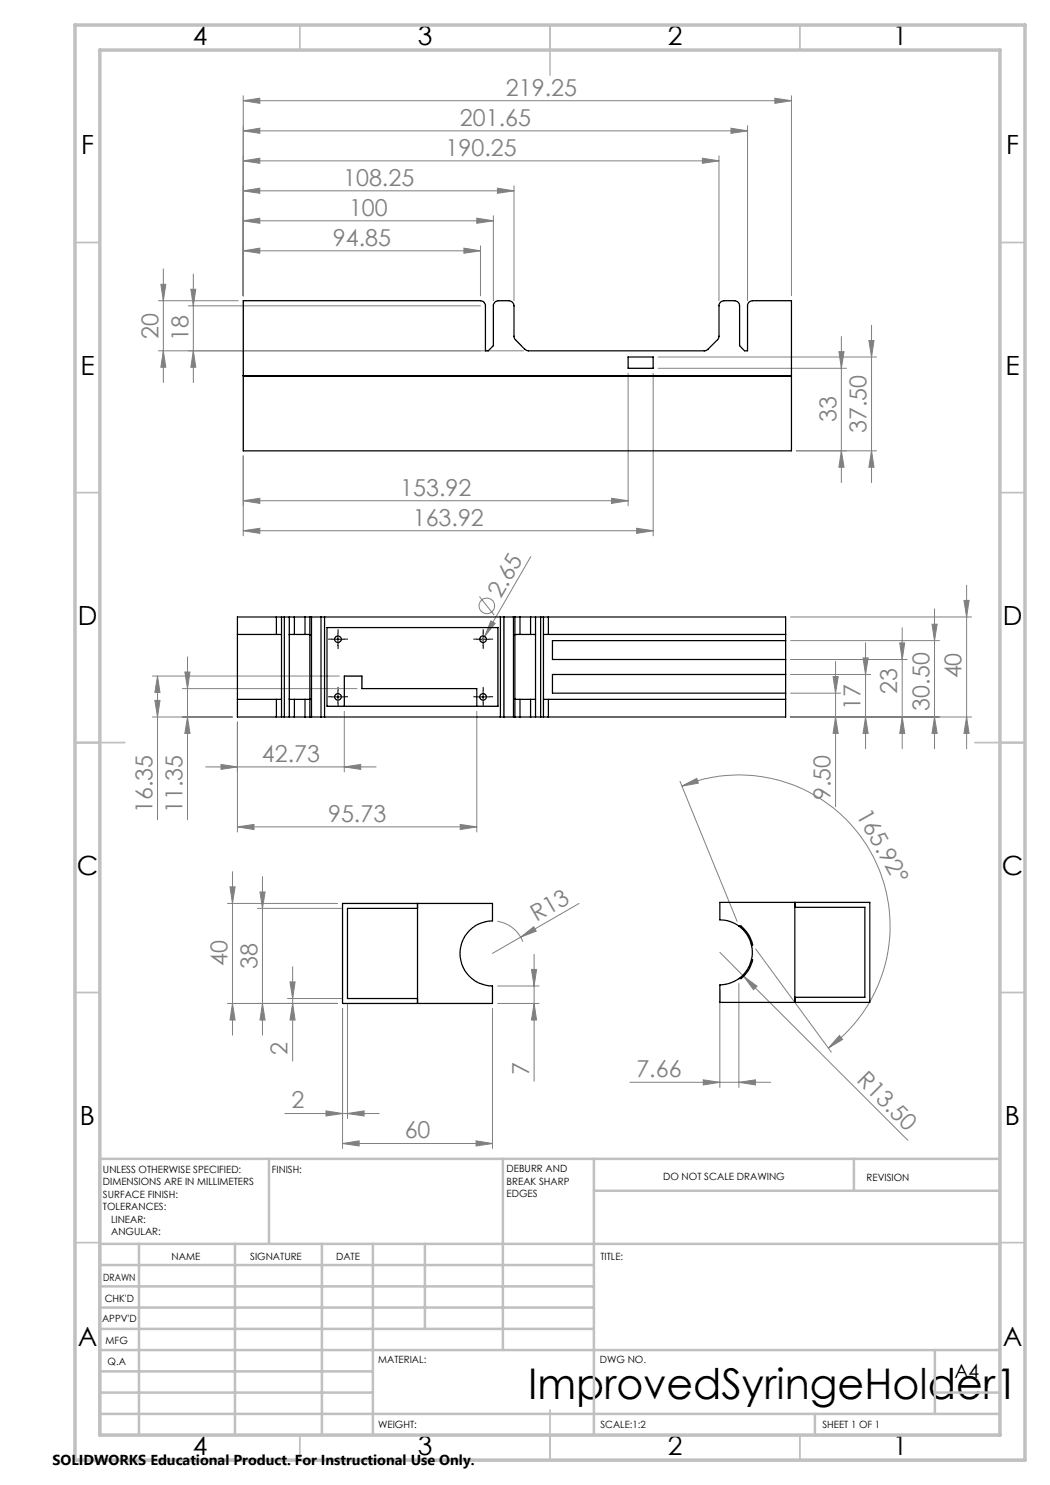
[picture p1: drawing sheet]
<svg xmlns="http://www.w3.org/2000/svg" width="210mm" height="297mm" viewBox="0 0 210 297" stroke-linecap="round" stroke-linejoin="round" font-family="sans-serif">
<g fill="none" stroke="#808080" stroke-width=".2">
<path d="M48.6 19.2v40M155 19.6l3.3 .5-3.3 .6zM158.3 19.2v40M48.6 26.2l3.4-.6v1.1zM48.6 20.1l3.4-.5v1.1zM48.6 26.2h100.9M48.6 20.1h109.7M48.6 38.2l3.4-.6v1.1zM48.6 32.2l3.4-.6v1.1zM48.6 38.2h54.2M48.6 32.2h95.2M99.5 37.6l3.3 .6-3.3 .5z"/>
<path d="M102.8 37.1v23M140.5 31.6l3.3 .6-3.3 .5zM143.8 31.1v29M146.2 25.6l3.3 .6-3.3 .5zM149.5 25.1v35M32.2 56.9h1l-.5 3.2zM32.7 53.8v22.7M38.2 57.9h1l-.5 3.3zM38.7 54.8v21.7M48.6 50.2l3.4-.6v1.1zM48.6 50.2h47.5M48.6 44.2l3.4-.6v1.1z"/>
<path d="M48.6 44.2h50.1M92.8 49.6l3.3 .6-3.3 .5zM95.4 43.6l3.3 .6-3.3 .5zM96.1 49.2v10M98.7 43.1v17M31.7 70.2h73M31.7 60.1h16M32.7 70.2l.5 3.2h-1zM37.7 61.2h58.4M38.7 70.2l.5 3.2h-1zM125.6 74.6v26.6M130.6 74.6v32.6"/>
<path d="M131.6 73.7h37.7M131.6 71.4h43.7M167.8 70.3h1l-.5 3.4zM168.3 67.3v29.2M173.8 68.1h1l-.5 3.3zM174.3 65v31.5M48.6 91.2v16M122.3 99.7l3.3 .5-3.3 .5zM168.3 90.2l.5 3.2h-1zM174.3 90.2l.5 3.2h-1zM175.3 90.2h-16M48.6 100.2l3.4-.5v1z"/>
<path d="M48.6 100.2h77M48.6 106.1l3.4-.4v1zM48.6 106.1h82M95.9 119.3l2.9 3.7M106.2 111.3l-9.3 16M127.3 105.7l3.3 .4-3.3 .6zM193.3 117v32.8M30.5 135.2h37.4M31.5 135.2l.5 3.3h-1zM31.5 135.2v28.8M36.5 137.7h34.9M37 134.4h1l-.5 3.3z"/>
<path d="M37.5 131.4v32.6M96.9 127.3l-.6 1.1M98.2 124.2l.8 .5-2.1 2.6zM158.1 138.6h10M158.1 134.9h16M158.1 131.9h23.3M158.1 128.1h29.8M158.1 123.4h36.2M166.6 135.3h1l-.5 3.3zM167.1 132.3v29.1M172.6 131.6h1l-.5 3.3zM173.1 128.5v21.3"/>
<path d="M180 128.6h.9l-.5 3.3zM180.4 125.6v24.2M186.4 124.8h1l-.5 3.3zM186.9 121.8v28M192.8 120.1h1l-.5 3.3zM30.5 143.4h16M31 140.1h1l-.5 3.3zM37.5 143.4l.5 3.3h-1zM41.1 153.4h34.1M44.2 152.9l3.3 .5-3.3 .5zM47.5 144.4v22M68.9 153.4l3.2-.5v1z"/>
<path d="M68.9 142.3v12.1M95.4 142.3v24.1M136 156.3l11.4 28M136.4 157.2l2.9-1.5 .4 .9zM136.4 157.2a30.2 30.2 0 0 1 37.8 13.3 30.2 30.2 0 0 1-8.5 39.1M158.1 143.4h36.2M167.1 143.4l.5 3.3h-1zM173.1 143.4l.5 3.3h-1zM180.4 143.4l.5 3.3h-.9zM186.9 143.4l.5 3.3h-1zM193.3 143.4l.5 3.3h-1zM46 177.4h1l-.5 3.3z"/>
<path d="M46.5 174.3v32.7M47.5 165.4l3.3-.5v1zM47.5 165.4h47.9M52 178.4h1l-.5 3.3zM52.5 175.3v31.7M92 164.9l3.4 .5-3.4 .5zM45.5 180.7h22M51.5 181.7h17M57.5 199.7h11M58 196.4h1l-.5 3.3zM58.5 193.4v18.8M99.5 184.3a6.5 6.5 0 0 1 5.1 4"/>
<path d="M99.5 197.2h8.3M104.1 187.4l2.7-2.1 .4 .9zM106.3 193.9h1l-.5 3.3zM106.8 190.8v25.4M115.8 180.7l-17.3 10M144 198v19.5M144 190.5l4.7 4.8M147.8 196.7v20.8M148.7 195.3l2.7 1.9-.7 .7zM148.7 195.3l32.9 32.8M151.1 189.8l15.2 20.6M45.5 200.7h22"/>
<path d="M46.5 200.7l.5 3.3h-1zM52.5 200.7l.5 3.3h-1zM58.5 200.7l.5 3.3h-1zM68.5 201.7v28M69.5 200.7v23M98.5 201.7v28M99.5 200.7h8.3M106.8 200.7l.5 3.3h-1zM126 216.5h28.1M140.7 216l3.3 .5-3.3 .5zM147.8 216.5l3.3-.5v1zM167.9 207.1l.6 .8-2.8 1.7z"/>
<path d="M57 222.7h18.8M65.2 222.2l3.3 .5-3.3 .5zM68.5 228.7l3.3-.5v1zM68.5 228.7h30M69.5 222.7l3.3-.5v1zM95.2 228.2l3.3 .5-3.3 .5z"/>
<circle cx="97.4" cy="121.2" r="1.56"/>
</g>
<g fill="none" stroke="#000" stroke-width=".2" stroke-dasharray="15.2 1.3 1.3 1.3">
<path d="M66.4 127.8h-.7M66.4 139.4h-.7M67.6 126.6v-.7M67.6 129.1v.6M67.6 138.1v-.7M68.9 127.8h.6M68.9 139.4h.6M95.4 139.4h-.7M95.4 127.8h-.7M96.6 138.1v-.7M96.6 126.6v-.7M96.6 129.1v.6"/>
<path d="M97.9 139.4h.6M97.9 127.8h.6M67.6 140.6v.7M96.6 140.6v.7"/>
</g>
<path d="M66.4 139.4h2.5M66.4 127.8h2.5M67.6 126.6v2.5M67.6 138.1v2.5M95.4 139.4h2.5M95.4 127.8h2.5M96.6 126.6v2.5M96.6 138.1v2.5" fill="none" stroke="#000" stroke-width=".2"/>
<g fill="none" stroke="#c0c0c0" stroke-width=".35">
<path d="M60 5v5M110 5v10M160 5v5M15 48.5h5M200 48.5h5M15 98.5h5M200 98.5h5M15 148.5h10M195 148.5h10M15 198.5h5M200 198.5h5M15 248.5h5"/>
<path d="M200 248.5h5M60 287v5M110 282v10M160 287v5"/>
</g>
<g fill="none" stroke="#c0c0c0" stroke-width=".5">
<path d="M53.8 231.8v17M100.6 231.8v38.2M118.8 231.8v55.2M118.8 238.2h81.2M170.8 231.8v6.4M200 231.8h-180v55.2M20 248.8h180M20 257.3h98.8M20 253h98.8M27.8 248.8v38.2M47 248.8v38.2M64.4 248.8v38.2"/>
<path d="M74.6 248.8v38.2M85 248.8v17M20 265.8h98.8M20 261.5h98.8M20 278.5h54.6M20 274.3h54.6M20 270h180M187 278.5h13M187 270v12.8M20 282.8h180M163 282.8v4.2"/>
</g>
<path d="M15 5h190v287h-190zM20 10h180v277h-180z" fill="none" stroke="#c0c0c0" stroke-width=".7"/>
<g fill="#808080">
<path d="M104.1 187.4l2.7-2.1 .4 .9z"/>
<path d="M98.2 124.2l.8 .5-2.1 2.6z"/>
<path d="M148.7 195.3l2.7 1.9-.7 .7z"/>
<path d="M167.9 207.1l.6 .8-2.8 1.7zM136.4 157.2l2.9-1.5 .4 .9z"/>
<path d="M95.4 43.6l3.3 .6-3.3 .5zM48.6 44.2l3.4-.6v1.1zM99.5 37.6l3.3 .6-3.3 .5zM48.6 38.2l3.4-.6v1.1zM140.5 31.6l3.3 .6-3.3 .5zM48.6 32.2l3.4-.6v1.1zM127.3 105.7l3.3 .4-3.3 .6zM48.6 106.1l3.4-.4v1zM68.9 153.4l3.2-.5v1zM44.2 152.9l3.3 .5-3.3 .5zM147.8 216.5l3.3-.5v1zM140.7 216l3.3 .5-3.3 .5z"/>
<path d="M48.6 26.2l3.4-.6v1.1zM146.2 25.6l3.3 .6-3.3 .5zM48.6 100.2l3.4-.5v1zM122.3 99.7l3.3 .5-3.3 .5zM65.2 222.2l3.3 .5-3.3 .5zM69.5 222.7l3.3-.5v1zM68.5 228.7l3.3-.5v1zM95.2 228.2l3.3 .5-3.3 .5z"/>
<path d="M92.8 49.6l3.3 .6-3.3 .5zM48.6 50.2l3.4-.6v1.1z"/>
<path d="M38.7 70.2l.5 3.2h-1zM38.2 57.9h1l-.5 3.3zM168.3 90.2l.5 3.2h-1zM167.8 70.3h1l-.5 3.4zM167.1 143.4l.5 3.3h-1zM166.6 135.3h1l-.5 3.3zM173.1 143.4l.5 3.3h-1zM172.6 131.6h1l-.5 3.3zM180.4 143.4l.5 3.3h-.9zM180 128.6h.9l-.5 3.3zM186.9 143.4l.5 3.3h-1zM186.4 124.8h1l-.5 3.3zM193.3 143.4l.5 3.3h-1zM192.8 120.1h1l-.5 3.3zM46.5 200.7l.5 3.3h-1zM46 177.4h1l-.5 3.3zM58.5 200.7l.5 3.3h-1zM58 196.4h1l-.5 3.3zM52.5 200.7l.5 3.3h-1zM52 178.4h1l-.5 3.3z"/>
<path d="M32.7 70.2l.5 3.2h-1zM32.2 56.9h1l-.5 3.2z"/>
<path d="M106.8 200.7l.5 3.3h-1zM106.3 193.9h1l-.5 3.3z"/>
<path d="M173.8 68.1h1l-.5 3.3zM174.3 90.2l.5 3.2h-1zM31.5 135.2l.5 3.3h-1zM31 140.1h1l-.5 3.3zM37 134.4h1l-.5 3.3zM37.5 143.4l.5 3.3h-1z"/>
<path d="M48.6 20.1l3.4-.5v1.1zM155 19.6l3.3 .5-3.3 .6zM47.5 165.4l3.3-.5v1zM92 164.9l3.4 .5-3.4 .5z"/>
</g>
<g fill="none" stroke="#000" stroke-width=".25">
<path d="M48.6 60.1h47.5a1.02 1.02 0 0 1 1 1.1v9h.5l1.1-1.1v-7.9a1.02 1.02 0 0 1 1-1.1h2.1a1.09 1.09 0 0 1 1 1.1v6.2l.2 .5 2 2 .6 .3 35.6-.1 2.4-2.2 .2-.4v-6.3a1.02 1.02 0 0 1 1-1.1h2.1a1.02 1.02 0 0 1 1 1.1v7.9l1 1.1h.6v-9a1.02 1.02 0 0 1 1-1.1h7.8v30.1h-109.7zM48.6 75.2h109.7M125.6 71.4h5v2.3h-5zM47.5 126.9v13M47.5 139.9v3.5h7.8M47.5 139.9h7.8M47.5 126.9h7.8M55.3 126.9l1 .1M55.3 123.4h1M55.3 123.4h-7.8v3.5M55.3 123.4v3.5M55.3 139.9v3.5"/>
<path d="M56.3 127v12.8M56.3 139.8l-1 .1M56.3 123.4h1.6M56.3 123.4v3.6M56.3 139.8v3.6M56.9 123.4v20M57.9 139.8l1 .1M57.9 127v12.8M57.9 123.4h1M57.9 123.4v3.6M57.9 139.8v3.6M58.9 126.9l-1 .1"/>
<path d="M58.9 139.9h2.1M58.9 126.9h2.1M58.9 123.4h2.1M58.9 123.4v3.5M58.9 139.9v3.5M61 126.9l1 .1M61 123.4h1M61 123.4v3.5M61 139.9v3.5M62 127v12.8M62 139.8l-1 .1M62 123.4h.3"/>
<path d="M62 123.4v3.6M62 139.8v3.6M62.3 123.4h1.9M62.3 123.4v20M64.2 123.4h.7M64.2 123.4v20M64.9 123.4h35.2M64.9 123.4v20M65.4 125.5h34.2v15.7h-34.2zM100.1 123.4h.7M100.1 123.4v20M100.8 123.4h1.9"/>
<path d="M100.8 123.4v20M102.7 123.4h.3M102.7 123.4v20M103 139.8l1 .1M103 127v12.8M103 123.4h1M103 123.4v3.6M103 139.8v3.6M104 126.9l-1 .1M104 139.9h2.1M104 126.9h2.1M104 123.4h2.1"/>
<path d="M104 123.4v3.5M104 139.9v3.5M106.1 126.9l1 .1M106.1 123.4h1M106.1 123.4v3.5M106.1 139.9v3.5M107.1 139.8l-1 .1M107.1 127v12.8M107.1 123.4h1.6M107.1 123.4v3.6M107.1 139.8v3.6M108.1 123.4v20"/>
<path d="M108.7 123.4h1M108.7 139.8l1 .1M108.7 127v12.8M108.7 123.4v3.6M108.7 139.8v3.6M109.7 126.9l-1 .1M109.7 123.4h47.4v3.5M109.7 123.4v3.5M109.7 139.9v3.5M109.7 139.9h47.4M109.7 126.9h47.4M157.1 138.6v1.3"/>
<path d="M157.1 126.9v1.2M157.1 128.1h-46.6v3.8h46.6M157.1 131.9v3M157.1 134.9h-46.6v3.7h46.6M157.1 134.9v3.7M157.1 128.1v3.8M157.1 139.9v3.5h-47.4M55.3 143.4h1M56.3 143.4h1.6M57.9 143.4h1M58.9 143.4h2.1M61 143.4h1"/>
<path d="M62 143.4h.3M62.3 143.4h1.9M64.2 143.4h.7M64.9 143.4h35.2M68.9 141.2v-6h3.5v2.5h23v3.5M100.1 143.4h.7M100.8 143.4h1.9M102.7 143.4h.3M103 143.4h1M104 143.4h2.1M106.1 143.4h1M107.1 143.4h1.6"/>
<path d="M108.7 143.4h1M68.5 180.7h30v3.5a6.5 6.5 0 0 0-6.5 6.5 6.5 6.5 0 0 0 6.5 6.5v3.5h-30zM83.5 181.7h-14v18h14M83.5 180.7v20M147.8 185.2a6.5 6.5 0 0 0-3.8-1.2v-3.5h30v20h-30v-3.5a6.8 6.8 0 0 0 3.8-1.3M147.8 185.2h.4a6.8 6.8 0 0 1 2.3 3.8h-.2M147.8 185.2a6.5 6.5 0 0 1 2.5 3.8M150.3 192h.2a6.6 6.6 0 0 1-2.3 3.7h-.4M150.3 189a6.5 6.5 0 0 1 0 3M150.3 192a6.6 6.6 0 0 1-2.5 3.7M159 180.5v20M159 181.5h14v18h-14"/>
<circle cx="67.6" cy="139.4" r=".66"/>
<circle cx="67.6" cy="127.8" r=".66"/>
<circle cx="96.6" cy="139.4" r=".66"/>
<circle cx="96.6" cy="127.8" r=".66"/>
</g>
<text font-size="8.5" x="105.6" y="279.7">ImprovedSyringeHolder1</text>
<g font-size="5.3">
<text x="38.5" y="9">4</text>
<text x="83.5" y="9">3</text>
<text x="133.6" y="9">2</text>
<text x="178.6" y="9">1</text>
<text x="16.2" y="30.7">F</text>
<text x="201.2" y="30.7">F</text>
<text x="16.1" y="75">E</text>
<text x="201.1" y="75">E</text>
<text x="15.5" y="125">D</text>
<text x="200.5" y="125">D</text>
<text x="15.4" y="175">C</text>
<text x="200.4" y="175">C</text>
<text x="16" y="225">B</text>
<text x="201" y="225">B</text>
<text x="15.5" y="269.2">A</text>
<text x="200.5" y="269.2">A</text>
<text x="38.5" y="291">4</text>
<text x="83.5" y="291">3</text>
<text x="133.6" y="291">2</text>
<text x="178.6" y="291">1</text>
</g>
<g font-size="4.7" fill="#808080">
<text x="101.2" y="19.1">219.25</text>
<text x="92" y="25.1">201.65</text>
<text x="89.1" y="31.1">190.25</text>
<text x="68.6" y="37.1">108.25</text>
<text x="69.8" y="43.1">100</text>
<text x="66.6" y="49.1">94.85</text>
<text x="31.7" y="67.7" transform="rotate(-90 31.7 67.7)">20</text>
<text x="37.7" y="68.2" transform="rotate(-90 37.7 68.2)">18</text>
<text x="167.3" y="84.5" transform="rotate(-90 167.3 84.5)">33</text>
<text x="173.3" y="86.6" transform="rotate(-90 173.3 86.6)">37.50</text>
<text x="80.1" y="99.1">153.92</text>
<text x="82.6" y="105.1">163.92</text>
<text x="100.1" y="119.8" transform="rotate(-60 100.1 119.8)">2.65</text>
<text x="192.3" y="135.7" transform="rotate(-90 192.3 135.7)">40</text>
<text x="172.1" y="142" transform="rotate(-90 172.1 142)">17</text>
<text x="179.5" y="138.9" transform="rotate(-90 179.5 138.9)">23</text>
<text x="185.9" y="142.1" transform="rotate(-90 185.9 142.1)">30.50</text>
<text x="52.4" y="152.4">42.73</text>
<text x="166.1" y="160.1" transform="rotate(-90 166.1 160.1)">9.50</text>
<text x="30.5" y="162.6" transform="rotate(-90 30.5 162.6)">16.35</text>
<text x="36.5" y="162.6" transform="rotate(-90 36.5 162.6)">11.35</text>
<text x="65.6" y="164.4">95.73</text>
<text x="171.2" y="162.9" transform="rotate(61 171.2 162.9)">165.92°</text>
<text x="107.3" y="184.5" transform="rotate(-30 107.3 184.5)">R13</text>
<text x="45.5" y="193.3" transform="rotate(-90 45.5 193.3)">40</text>
<text x="51.5" y="193.8" transform="rotate(-90 51.5 193.8)">38</text>
<text x="57.5" y="210.9" transform="rotate(-90 57.5 210.9)">2</text>
<text x="105.8" y="215" transform="rotate(-90 105.8 215)">7</text>
<text x="127.3" y="215.4">7.66</text>
<text x="58.3" y="221.7">2</text>
<text x="171.1" y="216.2" transform="rotate(45 171.1 216.2)">R13.50</text>
<text x="80.9" y="227.7">60</text>
</g>
<text font-size="3.9" x="190.9" y="275.5">A4</text>
<text font-size="2.9" x="10.5" y="292.9">SOLIDWORKS Educational Product. For Instructional Use Only.</text>
<g font-size="2">
<text x="20.6" y="234.6">UNLESS OTHERWISE SPECIFIED:</text>
<text x="20.6" y="237.1">DIMENSIONS ARE IN MILLIMETERS</text>
<text x="20.6" y="239.6">SURFACE FINISH:</text>
<text x="54.4" y="234.6">FINISH:</text>
<text x="101.3" y="234.5">DEBURR AND</text>
<text x="101.3" y="237">BREAK SHARP</text>
<text x="101.3" y="239.5">EDGES</text>
<text x="132.6" y="236">DO NOT SCALE DRAWING</text>
<text x="173.3" y="236.2">REVISION</text>
<text x="20.6" y="242.1">TOLERANCES:</text>
<text x="22.2" y="244.6">LINEAR:</text>
<text x="22.2" y="247.1">ANGULAR:</text>
<text x="34.3" y="252">NAME</text>
<text x="50" y="251.9">SIGNATURE</text>
<text x="67.2" y="251.9">DATE</text>
<text x="120.1" y="251.9">TITLE:</text>
<text x="20.6" y="256.1">DRAWN</text>
<text x="20.9" y="260.3">CHK'D</text>
<text x="20.4" y="264.4">APPV'D</text>
<text x="21.1" y="268.8">MFG</text>
<text x="21.5" y="273">Q.A</text>
<text x="75.6" y="272.5">MATERIAL:</text>
<text x="120" y="272.5">DWG NO.</text>
<text x="75.6" y="285.5">WEIGHT:</text>
<text x="120.1" y="285.6">SCALE:1:2</text>
<text x="164.5" y="285.6">SHEET 1 OF 1</text>
</g>
</svg>
